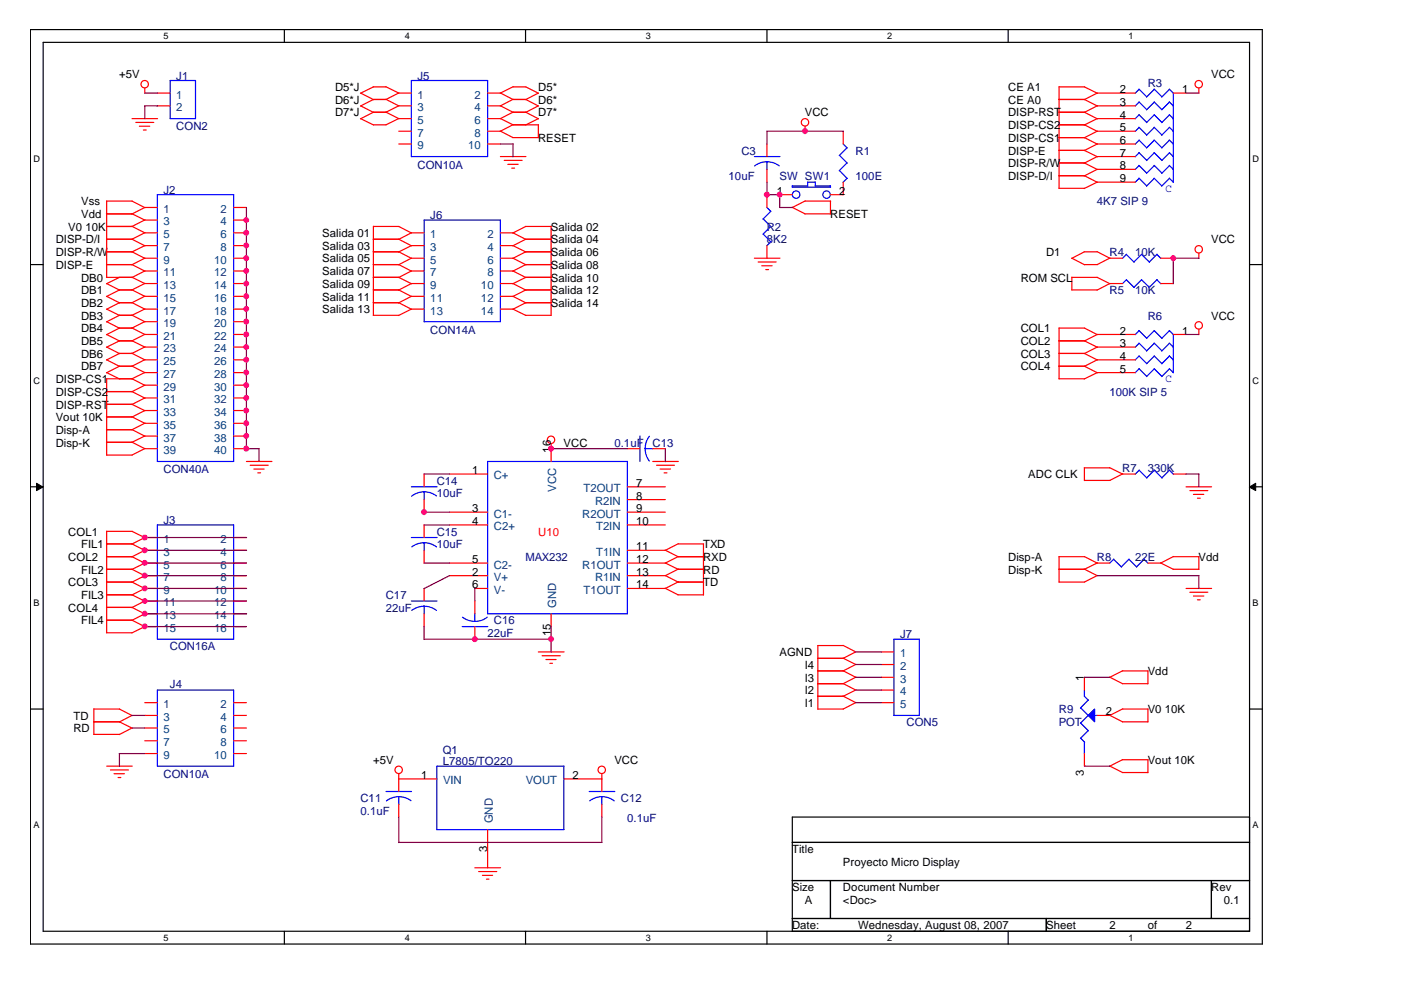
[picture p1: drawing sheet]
<svg xmlns="http://www.w3.org/2000/svg" width="297mm" height="210mm" viewBox="0 0 297 210" stroke-linecap="round" stroke-linejoin="round" font-family="sans-serif">
<path d="M6.4 6.3h261.2v193.9h-261.2zM9.2 9h255.7v188.5h-255.7z" fill="none" stroke="#000" stroke-width=".25"/>
<g fill="#fff">
<path d="M34.7 6.6h1v2.1h-1z"/>
<path d="M34.7 197.8h1v2.1h-1z"/>
</g>
<path d="M60.3 6.3v2.7M60.3 197.5v2.7" fill="none" stroke="#000" stroke-width=".25"/>
<g fill="#fff">
<path d="M85.8 6.6h1.1v2.1h-1.1z"/>
<path d="M85.8 197.8h1.1v2.1h-1.1z"/>
</g>
<path d="M111.4 6.3v2.7M111.4 197.5v2.7" fill="none" stroke="#000" stroke-width=".25"/>
<g fill="#fff">
<path d="M136.9 6.6h1.1v2.1h-1.1z"/>
<path d="M136.9 197.8h1.1v2.1h-1.1z"/>
</g>
<path d="M162.6 6.3v2.7M162.6 197.5v2.7" fill="none" stroke="#000" stroke-width=".25"/>
<g fill="#fff">
<path d="M188.1 6.6h1.1v2.1h-1.1z"/>
<path d="M188.1 197.8h1.1v2.1h-1.1z"/>
</g>
<path d="M213.7 6.3v2.7M213.7 197.5v2.7" fill="none" stroke="#000" stroke-width=".25"/>
<g fill="#fff">
<path d="M239.3 6.6h1v2.1h-1z"/>
<path d="M239.3 197.8h1v2.1h-1z"/>
<path d="M7.1 32.6h1.3v2.1h-1.3z"/>
<path d="M265.6 32.6h1.3v2.1h-1.3z"/>
<path d="M7.1 79.7h1.3v2.1h-1.3z"/>
<path d="M265.6 79.7h1.3v2.1h-1.3z"/>
</g>
<path d="M6.4 56.1h2.8M264.9 56.1h2.7" fill="none" stroke="#000" stroke-width=".25"/>
<g fill="#fff">
<path d="M7.1 126.8h1.2v2.1h-1.2z"/>
<path d="M265.6 126.8h1.2v2.1h-1.2z"/>
</g>
<path d="M6.4 103.2h2.8M264.9 103.2h2.7" fill="none" stroke="#000" stroke-width=".25"/>
<g fill="#000" stroke="#000" stroke-width=".21">
<path d="M7.7 102.5l1.4 .8-1.4 .7z" fill-rule="evenodd"/>
<path d="M264.9 103.3l1.3-.8v1.5z" fill-rule="evenodd"/>
</g>
<g fill="#fff">
<path d="M7.1 173.9h1.2v2.1h-1.2z"/>
<path d="M265.6 173.9h1.2v2.1h-1.2z"/>
</g>
<path d="M6.4 150.3h2.8M264.9 150.3h2.7M168 173.2h96.9v24.3h-96.9zM168 178.6h96.9M168 186.7h96.9M168 194.7h96.9M176.1 186.7v8M221.8 194.7v2.8M256.8 186.7v8" fill="none" stroke="#000" stroke-width=".25"/>
<g fill="none" stroke="#f00" stroke-width=".25">
<path d="M30.7 18.7v1.1M33.4 19.7h2.7M76.5 19.7l2.7 1.4M79.1 18.4h2.7M79.2 18.4l-2.8 1.4M81.8 18.4l2.7 1.3h2.7M84.6 19.7l-2.8 1.4M106.1 19.7l2.7 1.4M108.8 18.4h2.7M108.8 18.4l-2.7 1.3h-2.7M111.5 18.4l2.7 1.4M114.1 19.7l-2.7 1.4"/>
<path d="M224.5 18.4v21.5M224.5 18.4h5.5l2.7 1.4M240.7 19.7h-8.1l-2.7 1.4M248.8 19.7h2.7M254.2 18.7v1.1M28 25.2h5.4M28.8 26h3.8M29.6 26.8h2.2M30.4 27.6h.6M33.4 22.4h2.7M76.5 22.4l2.7 1.4M76.5 25.2l2.7 1.3"/>
<path d="M79.1 21.1h2.8M79.1 23.8h2.8M79.2 26.5h2.7M79.2 21.1l-2.8 1.4M79.2 23.8l-2.8 1.4M81.8 23.8l2.7 1.4h2.7M81.8 21l2.7 1.4h2.7M84.5 27.8h2.7M84.5 30.5h2.7M84.6 22.4l-2.8 1.4M84.6 25.1l-2.8 1.4M103.4 30.5h2.7"/>
<path d="M106.1 25.1l2.7 1.4M106.1 22.4l2.7 1.4M106.1 27.8l2.7 1.4M106.1 33.2h5.4M106.9 34h3.8M107.7 34.8h2.2M108.5 35.7h.6M108.7 21.1h2.8M108.7 23.8h2.8M108.7 26.5h5.5M108.7 29.2h5.4M108.8 23.8l-2.7 1.4h-2.7"/>
<path d="M108.8 21l-2.7 1.4h-2.7M108.8 26.4l-2.7 1.4h-2.7M111.5 23.8l2.7 1.4M111.5 21.1l2.7 1.4M114.1 25.2l-2.7 1.3M114.1 22.4l-2.7 1.4M114.1 26.5v2.7M162.6 30.5v2.7M162.6 35.9v2.7M170.7 26.8v1.1M178.8 27.8v2.7M178.8 38.6v2.7h-2.7"/>
<path d="M224.5 21.1h5.5l2.7 1.4M224.5 23.8h5.5l2.7 1.4M224.5 26.5h5.5l2.7 1.4M224.5 37.3h5.5l2.7 1.4M224.5 39.9h5.4M224.5 31.9h5.5l2.7 1.3M224.5 34.6h5.5l2.7 1.3M224.5 29.2h5.5l2.7 1.4M240.7 33.2h-8.1l-2.7 1.4M240.7 25.2h-8.1l-2.7 1.3M240.7 22.4h-8.1l-2.7 1.4M240.7 27.8h-8.1l-2.7 1.4"/>
<path d="M240.7 30.5h-8.1l-2.7 1.4M240.7 35.9h-8.1l-2.7 1.4M240.7 38.6h-8.1l-2.7 1.4M22.6 58.8h5.4M22.6 48h5.4M22.6 53.4h5.4M22.6 56.1h5.4M22.6 45.3h5.4M22.6 50.7h5.4M25.3 58.8l-2.7 1.4M27.9 58.8l2.8 1.3h2.7M27.9 45.3l2.8 1.4h2.7"/>
<path d="M27.9 48l2.8 1.4h2.7M28 53.4l2.7 1.4M28 56.1l2.7 1.4M28 42.6l2.7 1.4M28 42.6h-5.4v16.2M30.7 46.6l-2.7 1.4M30.7 49.3l-2.7 1.4 2.7 1.4M33.4 54.7h-2.7l-2.8 1.4M33.4 44h-2.7l-2.8 1.4M33.4 52.1h-2.7l-2.8 1.3M33.4 57.5h-2.7l-2.8 1.4M49.5 54.7h2.7"/>
<path d="M49.5 44h2.7M49.5 46.7h2.7M49.5 49.4h2.7M49.5 52.1h2.7M49.5 57.5h2.7M79.1 58.8h5.5M79.1 50.7h5.5M79.1 53.4h5.5M79.1 56.1h5.5M79.2 48h5.4M79.2 48v18.9M84.5 48l2.8 1.4"/>
<path d="M84.5 50.7l2.8 1.4M84.5 53.4l2.8 1.4M84.5 56.1l2.8 1.4M84.5 58.8l2.8 1.4M89.9 54.7h-2.7l-2.7 1.4M89.9 49.4h-2.7l-2.7 1.4M89.9 52.1h-2.7l-2.7 1.3M89.9 57.5h-2.7l-2.7 1.4M106.1 54.7h2.7l2.7 1.4M106.1 49.4h2.7l2.7 1.4M106.1 52.1h2.7l2.7 1.3M106.1 57.5h2.7l2.7 1.4"/>
<path d="M111.4 58.8h5.5M111.4 48h5.4M111.4 50.7h5.5M111.4 53.4h5.5M111.4 56.1h5.5M111.5 48l-2.8 1.4M111.5 50.7l-2.8 1.4M111.5 53.4l-2.8 1.4M111.5 58.8l-2.8 1.4M111.5 56.1l-2.8 1.4M116.8 48v18.9M159.9 54.7h5.5"/>
<path d="M160.7 55.5h3.9M161.5 56.4h2.2M162.4 57.2h.5M162.6 41.3v2.7M162.6 52.1v2.6M165.3 41.3h2.7M170.7 42.6h5.4M170.7 42.6l-2.7 1.4M176.1 42.6v2.7h-5.4l-2.8-1.4M227.3 54.7l2.7 1.4M229.9 53.4h2.7M229.9 56.1h2.8"/>
<path d="M229.9 53.4l-2.7 1.4M232.6 53.3l2.7 1.4h2.7M232.6 58.8l2.7 1.4M232.7 58.8h-5.4v2.7h5.3M235.3 54.7l-2.7 1.4M246.1 54.7h2.7M254.2 53.7v1.1M22.6 68.2l2.8 1.4M22.6 76.3l2.8 1.4M22.6 60.1l2.8 1.4M22.6 70.9l2.8 1.4M22.6 73.6l2.8 1.4"/>
<path d="M22.6 62.8l2.8 1.4M22.6 79l2.8 1.4M22.6 65.5l2.8 1.4M25.3 61.5h2.7M25.3 64.2h2.7M25.3 66.9h2.7M25.3 69.6h2.7M25.3 74.9h2.7M25.3 77.6h2.7M25.3 72.3h2.7M25.3 66.9l-2.7 1.3M25.3 74.9l-2.7 1.4"/>
<path d="M25.3 69.6l-2.7 1.4M25.3 72.3l-2.7 1.3M25.3 61.5l-2.7 1.4M25.3 77.6l-2.7 1.4M25.3 64.2l-2.7 1.4M27.9 61.4l2.8 1.4h2.7M27.9 64.1l2.8 1.4h2.7M27.9 66.8l2.8 1.4h2.7M27.9 69.5l2.8 1.4h2.7M27.9 72.2l2.8 1.4h2.7M27.9 74.9l2.8 1.4h2.7M27.9 77.6l2.8 1.4h2.7"/>
<path d="M30.7 79l-2.7 1.3 2.7 1.4M30.7 68.2l-2.7 1.4M30.7 76.3l-2.7 1.3M30.7 60.1l-2.7 1.4M30.7 70.9l-2.7 1.4M30.7 73.5l-2.7 1.4M30.7 62.8l-2.7 1.4M30.7 65.5l-2.7 1.4M49.5 60.1h2.7M49.5 62.8h2.7M49.5 65.5h2.7M49.5 68.2h2.7"/>
<path d="M49.5 70.9h2.7M49.5 73.6h2.7M49.5 76.3h2.7M49.5 79h2.7M79.1 61.5h5.5M79.1 64.2h5.5M79.1 66.9h5.4M84.5 64.2l2.8 1.4M84.5 61.5l2.8 1.4M89.9 60.1h-2.7l-2.7 1.4M89.9 62.8h-2.7l-2.7 1.4M89.9 65.5h-2.7l-2.7 1.4"/>
<path d="M106.1 60.1h2.7l2.7 1.4M106.1 62.8h2.7l2.7 1.4M106.1 65.5h2.7l2.7 1.4M111.4 61.5h5.5M111.4 64.2h5.5M111.5 64.2l-2.8 1.4M111.5 66.9h5.4M111.5 61.5l-2.8 1.4M224.5 74.9h5.5l2.7 1.4M224.5 77.6h5.5l2.7 1.4M224.5 72.3h5.5l2.7 1.3M232.7 71l-2.7-1.4-5.5-.1v10.8"/>
<path d="M238 60.1h-2.7l-2.7 1.4M240.7 70.9h-8.1l-2.7 1.4M240.7 73.6h-8.1l-2.7 1.4M240.7 76.3h-8.1l-2.7 1.4M240.7 79h-8.1l-2.7 1.4M246.1 60.1h2.7M248.8 70.9h2.7M254.2 69.8v1.2M22.6 85.7h5.4M22.6 88.4h5.4M22.6 91.1h5.4M22.6 93.8h5.4"/>
<path d="M22.6 83h5.4M22.6 80.3v16.2M22.6 80.3h5.4M22.6 96.5h5.4M27.9 93.7l2.8 1.4h2.7M27.9 88.4l2.8 1.4h2.7M27.9 91.1l2.8 1.4h2.7M28 85.7l2.7 1.4M28 83l2.7 1.4M30.7 89.7l-2.7 1.4M30.7 92.4l-2.7 1.4M30.7 95.1l-2.7 1.4"/>
<path d="M33.4 81.7h-2.7l-2.8 1.4M33.4 84.4h-2.7l-2.8 1.4M33.4 87h-2.7l-2.8 1.4M49.5 95.1h2.7M49.5 81.7h2.7M49.5 84.4h2.7M49.5 87h2.7M49.5 89.8h2.7M49.5 92.5h2.7M52.2 97.8h5.5M53.1 98.6h3.8M53.8 99.4h2.2"/>
<path d="M116.8 94.1v3.7M133 95.1h2.7M138.4 97.8h5.4M138.4 95.1h2.7M139.2 98.6h3.8M140 99.4h2.2M224.5 80.3h5.4M229.9 99.2h5.4M229.9 99.2v2.7M235.3 99.2l2.7 1.3h2.7M22.6 115.3h5.4M22.6 118h5.4"/>
<path d="M28 112.7l2.7 1.3M28 118l2.7 1.4M28 115.3l2.7 1.4M28 112.7l-5.4-.1v21.6M33.4 119.4h-2.7l-2.8 1.3M33.4 116.7h-2.7l-2.8 1.4M33.4 114h-2.7l-2.8 1.4M49.5 119.4h2.7M49.5 116.7h2.7M49.5 114h2.7M54.7 100.3h.6M89.9 100.5v2.7"/>
<path d="M89.9 105.9v2.7M89.9 111.3v2.7M89.9 116.7v2.7M95.3 119.4h8.1M95.3 111.3h8.1M95.3 100.5h8.1M95.3 108.6h8.1M133 103.2h8.1M133 105.9h8.1M133 111.3h8.1M133 108.6h8.1M140.8 100.3h.6"/>
<path d="M141 119.3l2.7 1.4h5.5M141 116.6l2.7 1.4h5.5M143.8 115.3h5.4M143.8 118l-2.7 1.4h-8.1M143.8 115.3l-2.7 1.4h-8.1M149.1 115.3v10.9M224.5 118h5.4M224.5 118v5.5M229.9 118l2.7 1.4h2.7M229.9 101.9h5.4M232.7 119.3l-2.7 1.4h-5.5M238 100.5l-2.7 1.4"/>
<path d="M246 119.3l2.8 1.4M248.8 100.5h2.7M248.8 118h5.4M248.8 118l-2.7 1.4h-2.7M251.5 103.2h5.4M252.3 104h3.8M253 104.8h2.2M253.9 105.6h.6M254.2 118v2.7M22.6 120.7h5.4M22.6 123.4h5.4M22.6 126.1h5.4"/>
<path d="M22.6 128.8h5.4M22.6 131.5h5.4M22.6 134.2h5.4M28 120.7l2.7 1.4M28 126.1l2.7 1.4M28 131.5l2.7 1.4M28 123.4l2.7 1.4M28 128.8l2.7 1.4M33.4 124.8h-2.7l-2.8 1.4M33.4 122.1h-2.7l-2.8 1.4M33.4 127.4h-2.7l-2.8 1.4M33.4 130.1h-2.7l-2.8 1.4"/>
<path d="M33.4 132.8h-2.7l-2.8 1.4M49.5 124.8h2.7M49.5 122.1h2.7M49.5 127.4h2.7M49.5 130.1h2.7M49.5 132.8h2.7M89.9 124.8v2.6M89.9 130.1v2.7M95.3 122.1h8.1M100.7 124.8h2.7M100.7 127.4v2.7M100.7 132.8v2.7"/>
<path d="M114.1 138.2h5.5M114.9 139h3.9M115.7 139.8h2.2M116.8 130.1v2.7M141 122l2.7 1.4h5.5M141 124.7l2.7 1.4h5.4M143.8 123.4l-2.7 1.4h-8.1M143.8 120.7l-2.7 1.4h-8.1M173.4 139.6h5.4M178.7 139.5l2.7 1.4M178.7 136.8l2.7 1.4M178.8 136.9h-5.4v13.5"/>
<path d="M181.5 138.2l-2.7 1.4M186.9 138.2h2.6M229.9 120.7l2.7 1.4M232.7 122l-2.7 1.4h-5.5M248.7 120.7h5.5M251.5 124.8h5.4M252.3 125.6h3.8M253 126.4h2.2M253.9 127.2h.6M19.9 153h5.5M19.9 150.3h5.5M19.9 150.3v5.4h5.4"/>
<path d="M25.3 150.3l2.7 1.4M25.3 153l2.7 1.4M28 151.7l-2.7 1.4M28 154.4l-2.7 1.4M30.7 151.7h2.7M30.7 149h2.7M30.7 154.4h2.7M30.7 157.1h2.7M30.7 159.8h2.7M49.5 151.7h2.7M49.5 149h2.7M49.5 154.4h2.7"/>
<path d="M49.5 157.1h2.7M49.5 159.8h2.7M116.6 140.6h.5M173.4 145h5.4M173.4 142.2h5.4M173.4 147.6h5.4M173.4 150.3h5.4M178.7 144.9l2.7 1.4M178.7 142.2l2.7 1.4M178.7 147.6l2.7 1.4M181.5 146.3l-2.7 1.3M181.5 143.6l-2.7 1.4"/>
<path d="M181.5 140.9l-2.7 1.3M181.5 148.9l-2.7 1.4M186.9 140.9h2.6M186.9 143.6h2.6M186.9 146.3h2.6M186.9 149h2.6M229.9 143.6v2.7M229.9 159.8v2.6M235.3 143.6l2.7 1.4M235.3 151.6l2.7 1.4M238 145h5.4M238 153h5.4"/>
<path d="M238 142.2h5.4v2.8M238 150.3h5.4v2.8M238 150.3l-2.7 1.4h-2.7M238 142.2l-2.7 1.4M22.6 162.4h5.4M23.4 163.2h3.8M24.2 164h2.2M25 164.9h.6M84.5 164v3.8M84.5 170.5v2.7M84.5 165.2h8.1M103.4 175.9v8.1"/>
<path d="M119.6 165.2h8M127.6 164v3.8M127.6 170.5v2.7M235.3 162.4l2.7 1.4M238 163.8h5.4M238 161.1h5.4v2.7M238 161l-2.7 1.4M100.7 184h5.4M101.5 184.8h3.8M102.3 185.6h2.1M103.1 186.4h.6"/>
<circle cx="30.7" cy="17.9" r=".79"/>
<circle cx="254.2" cy="17.9" r=".79"/>
<circle cx="170.7" cy="25.9" r=".79"/>
<circle cx="254.2" cy="52.9" r=".79"/>
<circle cx="254.2" cy="69" r=".79"/>
<circle cx="116.8" cy="93.3" r=".79"/>
<circle cx="84.5" cy="163.2" r=".79"/>
<circle cx="127.6" cy="163.2" r=".79"/>
</g>
<g fill="none" stroke="#00f" stroke-width=".25">
<path d="M36.1 17.1h5.4v8.1h-5.4zM87.2 17.1h16.2v16.1h-16.2zM241.5 18.9l1.6 1.6M241.5 18.9l-.8 .9M244.7 18.9l1.6 1.6M244.7 18.9l-1.6 1.7M247.9 18.9l.9 .8v19l-.9-.9M248 18.9l-1.7 1.7M159.9 33.2h5.5M162.6 34.3l1.4 .2 1.2 .7M162.6 34.3l-1.4 .2-1.2 .7M162.6 34.3v1.6"/>
<path d="M167.9 39.4h3.3M168 39.7h8.1M168 39.4v.3M171.2 38.6h1.7M171.2 38.6v.9M172.8 39.4h3.3M172.9 38.6v.8M176.1 39.4v.3M178 32.9l1.6 1.7M178 36.2l1.6 1.7M178.8 30.5l.8 .9M179.6 31.3l-1.7 1.7"/>
<path d="M179.6 34.6l-1.7 1.6M179.6 37.8l-.9 .9M241.5 27l1.6 1.6M241.5 29.7l1.6 1.6M241.5 32.4l1.6 1.6M241.5 35.1l1.6 1.6M241.5 37.8l1.6 1.6M241.5 21.6l1.6 1.6M241.5 24.3l1.6 1.7M241.5 27l-.8 .9M241.5 29.7l-.8 .9M241.5 32.4l-.8 .8"/>
<path d="M241.5 35.1l-.8 .8M241.5 37.8l-.8 .9M241.5 21.6l-.8 .9M241.5 24.3l-.8 .9M244.7 27l1.6 1.6M244.7 29.7l1.6 1.6M244.7 32.4l1.6 1.6M244.7 35.1l1.6 1.6M244.7 37.8l1.6 1.6M244.7 21.6l1.6 1.6M244.7 24.3l1.6 1.7M244.7 27l-1.6 1.7"/>
<path d="M244.7 29.7l-1.6 1.7M244.7 32.4l-1.6 1.6M244.7 35.1l-1.6 1.7M244.7 37.8l-1.6 1.7M244.7 21.6l-1.6 1.7M244.7 24.3l-1.6 1.7M247.9 27l.9 .8M247.9 29.7l.9 .8M247.9 32.4l.9 .8M247.9 35.1l.9 .8M247.9 21.6l.9 .8M247.9 24.3l.9 .9"/>
<path d="M248 27l-1.7 1.7M248 29.7l-1.7 1.7M248 32.4l-1.7 1.6M248 35.1l-1.7 1.7M248 37.8l-1.7 1.7M248 21.6l-1.7 1.7M248 24.3l-1.7 1.7M33.4 41.3h16.1v56.5h-16.1zM89.9 46.7h16.2v21.5h-16.2zM161.8 46.4l1.7 1.7M161.8 49.6l1.7 1.7M162.6 44l.9 .8"/>
<path d="M163.4 44.8l-1.6 1.6M163.4 48l-1.6 1.7M163.4 51.3l-.8 .8M238.8 59.3l1.7 1.7M238.8 53.9l1.7 1.7M238.9 59.3l-.9 .8M238.9 53.9l-.9 .8M242 59.3l1.7 1.7M242 53.9l1.7 1.7M242.1 59.3l-1.7 1.6M242.1 53.9l-1.7 1.6M245.3 59.3l.8 .9"/>
<path d="M245.3 53.9l.8 .9M245.3 59.3l-1.6 1.6M245.3 53.9l-1.6 1.6M241.5 78.2l1.6 1.6M241.5 75.4l1.6 1.7M241.5 70.1l1.6 1.6M241.5 72.7l1.6 1.7M241.5 78.2l-.8 .8M241.5 75.5l-.8 .8M241.5 70.1l-.8 .9M241.5 72.8l-.8 .8M244.7 78.2l1.6 1.6"/>
<path d="M244.7 75.4l1.6 1.7M244.7 70.1l1.6 1.6M244.7 72.7l1.6 1.7M244.7 78.2l-1.6 1.6M244.7 75.5l-1.6 1.6M244.7 70.1l-1.6 1.7M244.7 72.8l-1.6 1.6M247.9 78.2l.9 .8M247.9 75.4l.9 .9M247.9 70.1l.9 .8v8.1M247.9 72.7l.9 .9M248 78.2l-1.7 1.6"/>
<path d="M248 75.5l-1.7 1.6M248 70.1l-1.7 1.7M248 72.8l-1.7 1.6M103.4 97.8h29.6v32.3h-29.6zM135.7 92.4v5.4M136.8 95.1l.2 1.4 .7 1.3M136.8 95.1h1.6M137.7 92.5l-.7 1.2-.2 1.4M241.5 99.7l1.7 1.7M241.6 99.7l-.9 .8M244.7 99.7l1.7 1.7M244.8 99.7l-1.7 1.6"/>
<path d="M248 99.7l.8 .8M248 99.7l-1.7 1.6M33.4 111.3h16.1v24.2h-16.1zM87.2 114h5.5M87.2 103.2h5.5M89.9 115.1l1.4 .2 1.2 .7M89.9 115.1l-1.4 .2-1.2 .7M89.9 104.3l1.4 .2 1.2 .7M89.9 104.3l-1.4 .2-1.2 .7M89.9 104.3v1.7M89.9 115.1v1.6M236.1 118.6l1.7 1.6"/>
<path d="M236.1 118.5l-.8 .9M239.4 118.6l1.6 1.6M239.4 118.5l-1.6 1.7M242.6 118.6l.8 .8M242.6 118.5l-1.6 1.7M87.2 127.4h5.5M89.9 128.5l1.4 .3 1.2 .6M89.9 128.5l-1.4 .3-1.2 .6M89.9 128.5v1.7M98 132.8h5.4M98.1 130.9l1.2 .6 1.4 .2M100.7 130.1v1.6"/>
<path d="M103.3 130.9l-1.2 .6-1.4 .2M189.5 135.5h5.4v16.2h-5.4zM33.4 146.3h16.1v16.1h-16.1zM229.1 150.1l1.7 1.6M229.1 153.3l1.7 1.6M229.1 156.5l.9 .9M229.9 146.3v1.4M229.9 157.3v2.5M229.9 147.6l.9 .9M230.7 148.4l-1.6 1.7M230.7 151.7l-1.6 1.6M230.7 154.9l-1.6 1.7"/>
<path d="M232.1 151.7h.6M81.8 167.8h5.5M84.5 168.9l1.4 .2 1.2 .7M84.5 168.9l-1.4 .3-1.2 .6M84.5 168.9v1.7M92.6 162.4h27v13.5h-27zM124.9 167.8h5.5M127.6 168.9l1.4 .2 1.2 .7M127.6 168.9l-1.4 .3-1.2 .6M127.6 168.9v1.7"/>
<circle cx="168.8" cy="41.3" r=".79"/>
<circle cx="175.2" cy="41.3" r=".79"/>
</g>
<path d="M232.1 150.3v2.7l-1.4-1.3z" fill-rule="evenodd" fill="#00f" stroke="#00f" stroke-width=".25"/>
<g fill="none" stroke="#800040" stroke-width=".25">
<path d="M30.7 19.7h2.7M251.5 19.7h2.7M33.4 22.4h-2.7v2.8M106.1 30.5h2.7M108.8 30.5v2.7M162.6 38.6v2.7M178.8 27.8h-16.2v2.8M52.2 44v51.1h2.8M162.6 41.3h2.7M165.3 44h2.7M165.3 41.2v2.8M254.2 54.7h-5.4v5.5"/>
<path d="M251.4 70.9h2.8M54.9 95.1v2.7M116.8 95.1h16.2M141.1 95.1v2.8M30.7 119.4h21.5M30.7 114h21.6M30.7 116.7h21.6M89.9 119.4h5.4M89.9 100.5h5.4M89.9 111.3h5.4M89.9 108.6h5.4M251.4 100.5h2.8"/>
<path d="M254.2 100.5v2.7M30.7 132.8h21.5M30.7 127.4h21.5M30.7 122.1h21.5M30.7 124.8h21.6M30.7 130.1h21.6M89.9 132.8v2.7h26.9M95.3 122.1l-5.4 2.7M100.7 124.7v2.7M116.8 132.8v5.5M181.4 138.2h5.5M232.6 122.1h21.6"/>
<path d="M254.2 122v2.8M25.3 159.8h5.4M25.3 159.8v2.7M27.9 154.4h2.8M27.9 151.7h2.8M181.4 143.6h5.5M181.4 146.3h5.5M181.4 140.9h5.5M181.4 149h5.5M229.9 143.6h5.4M84.5 173.2v5.5M84.5 178.6h43.1"/>
<path d="M127.6 173.2v5.4M229.9 162.4h5.4"/>
</g>
<g fill="#f0f" stroke="#f0f" stroke-width=".25">
<circle cx="170.7" cy="27.8" r=".52"/>
<circle cx="30.7" cy="114" r=".52"/>
<circle cx="30.7" cy="116.7" r=".52"/>
<circle cx="30.7" cy="119.3" r=".52"/>
<circle cx="30.7" cy="132.8" r=".52"/>
<circle cx="30.7" cy="127.4" r=".52"/>
<circle cx="30.7" cy="122" r=".52"/>
<circle cx="30.7" cy="124.7" r=".52"/>
<circle cx="30.7" cy="130.1" r=".52"/>
<circle cx="165.3" cy="41.3" r=".52"/>
<circle cx="162.6" cy="41.3" r=".52"/>
<circle cx="52.2" cy="95.1" r=".52"/>
<circle cx="52.2" cy="62.8" r=".52"/>
<circle cx="52.2" cy="65.5" r=".51"/>
<circle cx="52.2" cy="87" r=".51"/>
<circle cx="52.2" cy="84.4" r=".52"/>
<circle cx="52.2" cy="89.7" r=".52"/>
<circle cx="52.2" cy="60.1" r=".51"/>
<circle cx="52.2" cy="68.2" r=".52"/>
<circle cx="52.2" cy="54.7" r=".52"/>
<circle cx="52.2" cy="57.4" r=".52"/>
<circle cx="52.2" cy="46.7" r=".51"/>
<circle cx="52.2" cy="76.3" r=".52"/>
<circle cx="52.2" cy="73.6" r=".51"/>
<circle cx="52.2" cy="81.6" r=".52"/>
<circle cx="52.2" cy="79" r=".51"/>
<circle cx="52.2" cy="92.4" r=".51"/>
<circle cx="52.2" cy="70.9" r=".52"/>
<circle cx="52.2" cy="52" r=".51"/>
<circle cx="52.2" cy="49.3" r=".52"/>
<circle cx="89.9" cy="108.6" r=".52"/>
<circle cx="116.8" cy="135.5" r=".52"/>
<circle cx="100.7" cy="135.5" r=".52"/>
<circle cx="116.8" cy="95.1" r=".52"/>
<circle cx="248.7" cy="54.7" r=".52"/>
</g>
<g font-size="2.4">
<text x="25.3" y="16.6">+5V</text>
<text x="256.8" y="16.6">VCC</text>
<text x="71" y="22">D6*J</text>
<text x="71" y="19.3">D5*J</text>
<text x="114.1" y="19.3">D5*</text>
<text x="114.1" y="22">D6*</text>
<text x="213.7" y="22">CE A0</text>
<text x="213.7" y="19.3">CE A1</text>
<text x="237.4" y="19.7">2</text>
<text x="237.4" y="22.5">3</text>
<text x="250.6" y="19.7">1</text>
<text x="71" y="24.7">D7*J</text>
<text x="114.1" y="24.7">D7*</text>
<text x="170.6" y="24.7">VCC</text>
<text x="213.7" y="24.7">DISP-RST</text>
<text x="213.7" y="27.4">DISP-CS2</text>
<text x="237.4" y="25.2">4</text>
<text x="237.4" y="27.8">5</text>
<text x="114.1" y="30.1">RESET</text>
<text x="213.7" y="32.8">DISP-E</text>
<text x="213.7" y="30.1">DISP-CS1</text>
<text x="213.7" y="35.4">DISP-R/W</text>
<text x="237.4" y="30.5">6</text>
<text x="237.4" y="33.2">7</text>
<text x="237.4" y="35.9">8</text>
<text x="164.7" y="41.3">1</text>
<text x="177.9" y="41.3">2</text>
<text x="213.7" y="38.2">DISP-D/I</text>
<text x="237.4" y="38.6">9</text>
<text x="17.2" y="43.5">Vss</text>
<text x="17.2" y="46.2">Vdd</text>
<text x="176" y="46.2">RESET</text>
<text x="11.8" y="51.6">DISP-D/I</text>
<text x="14.5" y="48.9">V0 10K</text>
<text x="68.3" y="50.3">Salida 01</text>
<text x="68.3" y="53">Salida 03</text>
<text x="116.8" y="48.9">Salida 02</text>
<text x="116.8" y="51.6">Salida 04</text>
<text x="256.8" y="51.6">VCC</text>
<text x="11.8" y="54.3">DISP-R/W</text>
<text x="11.8" y="57">DISP-E</text>
<text x="17.2" y="59.7">DB0</text>
<text x="68.3" y="55.6">Salida 05</text>
<text x="68.3" y="58.3">Salida 07</text>
<text x="116.8" y="54.3">Salida 06</text>
<text x="116.8" y="59.7">Salida 10</text>
<text x="116.8" y="57">Salida 08</text>
<text x="216.4" y="59.7">ROM SCL</text>
<text x="221.8" y="54.3">D1</text>
<text x="17.2" y="62.4">DB1</text>
<text x="17.2" y="65.1">DB2</text>
<text x="68.3" y="63.7">Salida 11</text>
<text x="68.3" y="61.1">Salida 09</text>
<text x="116.8" y="65.1">Salida 14</text>
<text x="116.8" y="62.4">Salida 12</text>
<text x="17.2" y="67.8">DB3</text>
<text x="17.2" y="70.5">DB4</text>
<text x="68.3" y="66.4">Salida 13</text>
<text x="216.4" y="70.5">COL1</text>
<text x="237.4" y="70.9">2</text>
<text x="250.6" y="70.9">1</text>
<text x="256.8" y="67.8">VCC</text>
<text x="17.2" y="75.8">DB6</text>
<text x="17.2" y="73.2">DB5</text>
<text x="216.4" y="75.8">COL3</text>
<text x="216.4" y="73.2">COL2</text>
<text x="237.4" y="73.6">3</text>
<text x="237.4" y="76.3">4</text>
<text x="11.8" y="81.3">DISP-CS1</text>
<text x="11.8" y="83.9">DISP-CS2</text>
<text x="17.2" y="78.5">DB7</text>
<text x="216.4" y="78.5">COL4</text>
<text x="237.4" y="79">5</text>
<text x="11.8" y="86.6">DISP-RST</text>
<text x="11.8" y="89.3">Vout 10K</text>
<text x="11.8" y="92">Disp-A</text>
<text x="11.8" y="94.7">Disp-K</text>
<text x="116.8" y="96" transform="rotate(-90 116.8 96)">16</text>
<text x="119.5" y="94.7">VCC</text>
<text x="100.1" y="100.5">1</text>
<text x="218" y="101.4">ADC CLK</text>
<text x="134.9" y="105.9">8</text>
<text x="134.9" y="103.2">7</text>
<text x="14.5" y="113.6">COL1</text>
<text x="100.1" y="108.6">3</text>
<text x="100.1" y="111.3">4</text>
<text x="134.9" y="111.3">10</text>
<text x="134.9" y="108.6">9</text>
<text x="14.5" y="118.9">COL2</text>
<text x="17.2" y="116.2">FIL1</text>
<text x="100.1" y="119.4">5</text>
<text x="134.9" y="116.7">11</text>
<text x="134.9" y="119.4">12</text>
<text x="149.1" y="116.2">TXD</text>
<text x="149.1" y="118.9">RXD</text>
<text x="213.7" y="118.9">Disp-A</text>
<text x="254.1" y="118.9">Vdd</text>
<text x="14.5" y="124.3">COL3</text>
<text x="17.2" y="121.6">FIL2</text>
<text x="100.1" y="122.1">2</text>
<text x="100.1" y="124.8">6</text>
<text x="134.9" y="122.1">13</text>
<text x="134.9" y="124.8">14</text>
<text x="149.1" y="121.6">RD</text>
<text x="149.1" y="124.3">TD</text>
<text x="213.7" y="121.6">Disp-K</text>
<text x="14.5" y="129.7">COL4</text>
<text x="17.2" y="127">FIL3</text>
<text x="17.2" y="132.4">FIL4</text>
<text x="116.8" y="134.9" transform="rotate(-90 116.8 134.9)">15</text>
<text x="165.3" y="139.1">AGND</text>
<text x="170.6" y="141.8">I4</text>
<text x="243.3" y="143.1">Vdd</text>
<text x="170.6" y="147.2">I2</text>
<text x="170.6" y="144.5">I3</text>
<text x="170.6" y="149.9">I1</text>
<text x="229.8" y="144.5" transform="rotate(-90 229.8 144.5)">1</text>
<text x="15.6" y="152.6">TD</text>
<text x="15.6" y="155.3">RD</text>
<text x="234.5" y="151.7">2</text>
<text x="243.3" y="151.2">V0 10K</text>
<text x="79.1" y="162">+5V</text>
<text x="89.3" y="165.2">1</text>
<text x="121.4" y="165.2">2</text>
<text x="130.3" y="162">VCC</text>
<text x="229.8" y="164.5" transform="rotate(-90 229.8 164.5)">3</text>
<text x="243.3" y="162">Vout 10K</text>
<text x="103.3" y="180.7" transform="rotate(-90 103.3 180.7)">3</text>
<text x="167.9" y="180.9">Title</text>
<text x="178.7" y="183.5">Proyecto Micro Display</text>
<text x="167.9" y="188.9">Size</text>
<text x="170.6" y="191.6">A</text>
<text x="178.7" y="191.6">&lt;Doc&gt;</text>
<text x="178.7" y="188.9">Document Number</text>
<text x="256.8" y="188.9">Rev</text>
<text x="259.5" y="191.6">0.1</text>
<text x="167.9" y="197">Date:</text>
<text x="181.9" y="197">Wednesday, August 08, 2007</text>
<text x="221.8" y="197">Sheet</text>
<text x="235.2" y="197">2</text>
<text x="243.3" y="197">of</text>
<text x="251.4" y="197">2</text>
</g>
<g font-size="2.4" fill="#000080">
<text x="37.4" y="16.9">J1</text>
<text x="88.5" y="16.9">J5</text>
<text x="243.3" y="18.5">R3</text>
<text x="37.4" y="27.7">CON2</text>
<text x="88.5" y="35.7">CON10A</text>
<text x="157.2" y="32.8">C3</text>
<text x="181.4" y="32.8">R1</text>
<text x="34.7" y="41.1">J2</text>
<text x="154.5" y="38.2">10uF</text>
<text x="165.3" y="38.2">SW SW1</text>
<text x="181.4" y="38.2">100E</text>
<text x="91.2" y="46.5">J6</text>
<text x="232.6" y="43.5">4K7 SIP 9</text>
<text x="162.6" y="48.9">R2</text>
<text x="162.6" y="51.6">8K2</text>
<text x="235.2" y="54.3">R4</text>
<text x="240.7" y="54.3">10K</text>
<text x="235.2" y="62.4">R5</text>
<text x="240.7" y="62.4">10K</text>
<text x="91.2" y="70.8">CON14A</text>
<text x="243.3" y="67.8">R6</text>
<text x="235.2" y="83.9">100K SIP 5</text>
<text x="130.3" y="94.7">0.1uF</text>
<text x="138.3" y="94.7">C13</text>
<text x="34.7" y="100.3">CON40A</text>
<text x="238" y="100.1">R7</text>
<text x="243.3" y="100.1">330K</text>
<text x="92.6" y="102.8">C14</text>
<text x="92.6" y="105.5">10uF</text>
<text x="34.7" y="111.1">J3</text>
<text x="92.6" y="113.6">C15</text>
<text x="92.6" y="116.2">10uF</text>
<text x="111.4" y="118.9">MAX232</text>
<text x="232.6" y="118.9">R8</text>
<text x="240.7" y="118.9">22E</text>
<text x="81.8" y="127">C17</text>
<text x="81.8" y="129.7">22uF</text>
<text x="36" y="137.8">CON16A</text>
<text x="103.3" y="135.1">22uF</text>
<text x="104.7" y="132.4">C16</text>
<text x="190.8" y="135.4">J7</text>
<text x="36" y="145.9">J4</text>
<text x="192.2" y="153.9">CON5</text>
<text x="224.5" y="151.2">R9</text>
<text x="224.5" y="153.9">POT</text>
<text x="93.9" y="159.9">Q1</text>
<text x="34.7" y="165">CON10A</text>
<text x="93.9" y="162.3">L7805/TO220</text>
<text x="76.4" y="170.1">C11</text>
<text x="76.4" y="172.8">0.1uF</text>
<text x="131.6" y="170.1">C12</text>
<text x="133" y="174.4">0.1uF</text>
</g>
<g font-size="2.4" fill="#004080">
<text x="37.4" y="20.9">1</text>
<text x="37.4" y="23.6">2</text>
<text x="88.5" y="20.9">1</text>
<text x="88.5" y="23.6">3</text>
<text x="100.6" y="20.9">2</text>
<text x="100.6" y="23.6">4</text>
<text x="88.5" y="26.3">5</text>
<text x="88.5" y="29">7</text>
<text x="100.6" y="26.3">6</text>
<text x="100.6" y="29">8</text>
<text x="88.5" y="31.7">9</text>
<text x="99.3" y="31.7">10</text>
<text x="34.7" y="45.1">1</text>
<text x="34.7" y="47.8">3</text>
<text x="46.8" y="45.1">2</text>
<text x="46.8" y="47.8">4</text>
<text x="34.7" y="50.5">5</text>
<text x="34.7" y="53.2">7</text>
<text x="46.8" y="50.5">6</text>
<text x="46.8" y="53.2">8</text>
<text x="91.2" y="50.5">1</text>
<text x="91.2" y="53.2">3</text>
<text x="103.3" y="50.5">2</text>
<text x="103.3" y="53.2">4</text>
<text x="34.7" y="55.9">9</text>
<text x="34.7" y="58.6">11</text>
<text x="45.4" y="55.9">10</text>
<text x="45.4" y="58.6">12</text>
<text x="91.2" y="55.9">5</text>
<text x="91.2" y="58.6">7</text>
<text x="103.3" y="55.9">6</text>
<text x="103.3" y="58.6">8</text>
<text x="34.7" y="61.3">13</text>
<text x="34.7" y="64">15</text>
<text x="45.4" y="61.3">14</text>
<text x="45.4" y="64">16</text>
<text x="91.2" y="61.3">9</text>
<text x="91.2" y="64">11</text>
<text x="102" y="61.3">10</text>
<text x="102" y="64">12</text>
<text x="34.7" y="66.7">17</text>
<text x="34.7" y="69.4">19</text>
<text x="45.4" y="66.7">18</text>
<text x="45.4" y="69.4">20</text>
<text x="91.2" y="66.7">13</text>
<text x="102" y="66.7">14</text>
<text x="34.7" y="72.1">21</text>
<text x="34.7" y="74.7">23</text>
<text x="34.7" y="77.4">25</text>
<text x="45.4" y="72.1">22</text>
<text x="45.4" y="74.7">24</text>
<text x="45.4" y="77.4">26</text>
<text x="34.7" y="80.2">27</text>
<text x="34.7" y="82.8">29</text>
<text x="45.4" y="80.2">28</text>
<text x="45.4" y="82.8">30</text>
<text x="34.7" y="85.5">31</text>
<text x="34.7" y="88.2">33</text>
<text x="45.4" y="85.5">32</text>
<text x="45.4" y="88.2">34</text>
<text x="34.7" y="90.9">35</text>
<text x="34.7" y="93.6">37</text>
<text x="45.4" y="90.9">36</text>
<text x="45.4" y="93.6">38</text>
<text x="34.7" y="96.3">39</text>
<text x="45.4" y="96.3">40</text>
<text x="104.7" y="101.7">C+</text>
<text x="117.9" y="104.3" transform="rotate(-90 117.9 104.3)">VCC</text>
<text x="123.7" y="104.4">T2OUT</text>
<text x="126.2" y="107.1">R2IN</text>
<text x="104.7" y="109.7">C1-</text>
<text x="104.7" y="112.5">C2+</text>
<text x="123.4" y="109.7">R2OUT</text>
<text x="126.4" y="112.5">T2IN</text>
<text x="34.7" y="115.1">1</text>
<text x="34.7" y="117.8">3</text>
<text x="46.8" y="115.1">2</text>
<text x="46.8" y="117.8">4</text>
<text x="126.4" y="117.8">T1IN</text>
<text x="34.7" y="120.5">5</text>
<text x="34.7" y="123.2">7</text>
<text x="34.7" y="125.9">9</text>
<text x="45.4" y="125.9">10</text>
<text x="46.8" y="120.5">6</text>
<text x="46.8" y="123.2">8</text>
<text x="104.7" y="120.5">C2-</text>
<text x="104.7" y="123.2">V+</text>
<text x="104.7" y="125.9">V-</text>
<text x="123.4" y="120.5">R1OUT</text>
<text x="123.7" y="125.9">T1OUT</text>
<text x="126.2" y="123.2">R1IN</text>
<text x="34.7" y="128.6">11</text>
<text x="34.7" y="131.3">13</text>
<text x="45.4" y="128.6">12</text>
<text x="45.4" y="131.3">14</text>
<text x="117.9" y="128.8" transform="rotate(-90 117.9 128.8)">GND</text>
<text x="34.7" y="134">15</text>
<text x="45.4" y="134">16</text>
<text x="190.8" y="139.4">1</text>
<text x="190.8" y="142">2</text>
<text x="190.8" y="144.8">3</text>
<text x="190.8" y="147.5">4</text>
<text x="34.7" y="150.1">1</text>
<text x="34.7" y="152.8">3</text>
<text x="34.7" y="155.5">5</text>
<text x="46.8" y="150.1">2</text>
<text x="46.8" y="152.8">4</text>
<text x="46.8" y="155.5">6</text>
<text x="190.8" y="150.1">5</text>
<text x="34.7" y="158.2">7</text>
<text x="34.7" y="160.9">9</text>
<text x="45.4" y="160.9">10</text>
<text x="46.8" y="158.2">8</text>
<text x="93.9" y="166.3">VIN</text>
<text x="111.5" y="166.3">VOUT</text>
<text x="104.5" y="174.6" transform="rotate(-90 104.5 174.6)">GND</text>
</g>
<g font-size="2.4" fill="#00f">
<text x="247.1" y="40.6">C</text>
<text x="247.1" y="81">C</text>
</g>
<text font-size="2.4" fill="#f00" x="114.1" y="113.6">U10</text>
<g font-size="1.9">
<text x="34.7" y="8.3">5</text>
<text x="85.8" y="8.3">4</text>
<text x="136.9" y="8.3">3</text>
<text x="188.1" y="8.3">2</text>
<text x="239.3" y="8.3">1</text>
<text x="7.1" y="34.3">D</text>
<text x="265.6" y="34.3">D</text>
<text x="7.1" y="81.4">C</text>
<text x="265.6" y="81.4">C</text>
<text x="7.1" y="128.5">B</text>
<text x="265.6" y="128.5">B</text>
<text x="7.1" y="175.6">A</text>
<text x="265.6" y="175.6">A</text>
<text x="34.7" y="199.5">5</text>
<text x="85.8" y="199.5">4</text>
<text x="136.9" y="199.5">3</text>
<text x="188.1" y="199.5">2</text>
<text x="239.3" y="199.5">1</text>
</g>
</svg>
